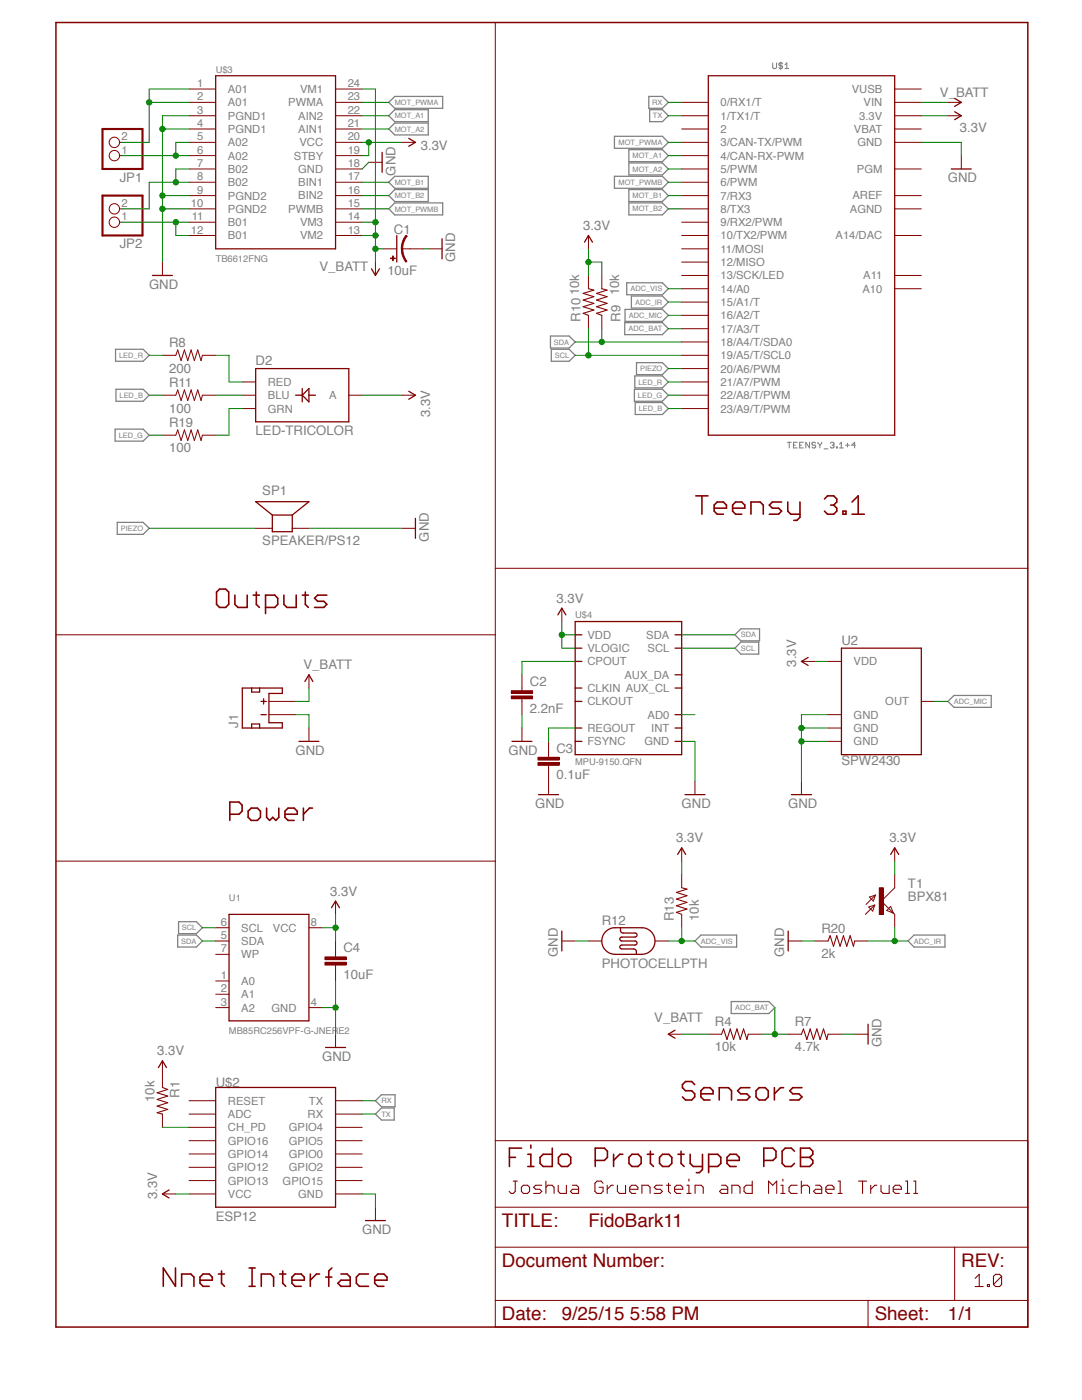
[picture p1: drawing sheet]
<svg xmlns="http://www.w3.org/2000/svg" width="216mm" height="279mm" viewBox="0 0 216 279" stroke-linecap="round" stroke-linejoin="round" font-family="sans-serif">
<g fill="none" stroke="#808080" stroke-width=".21">
<path d="M154.2 12.6v.9l.2 .2h.4l.1-.2v-.9M155.8 12.4v1.5M156.2 12.7l-.2-.1h-.4l-.2 .1 .2 .4h.4l.2 .2-.2 .4h-.4l-.2-.2M156.6 13.7h.8M156.6 12.9l.4-.3v1.1M157.1 88.3h.8M157.5 88.3v1.1M158.3 88.8h.4M159.1 88.3h-.8v1.1h.8M159.6 88.8h.3M160.3 88.3h-.7v1.1h.7M161.5 88.3v1.1l-.7-1.1v1.1"/>
<path d="M162.8 88.5l-.2-.2h-.4l-.2 .4 .2 .1h.4l.2 .4-.2 .2h-.4l-.2-.2M163.2 88.3v.2l.4 .3M163.6 88.8v.6M164 88.3v.2l-.4 .3M164.4 89.6h.8M165.7 88.5l.2-.2h.3l.2 .2-.2 .3M166 88.8h.2M166.2 88.8l.2 .2-.2 .4h-.3l-.2-.2M166.9 89.2h.2v.2h-.2zM167.5 89.4h.8M167.5 88.7l.4-.4v1.1M168.7 88.8h.8"/>
<path d="M169.1 88.5v.7M170.7 88.8h-.7l.5-.5v1.1"/>
</g>
<g fill="none" stroke="#808080" stroke-width=".25">
<path d="M78.8 19.2h9.5v2.4h-9.5l-1.2-1.2zM129.5 19.2h2.7l1.2 1.2-1.2 1.2h-2.7zM78.8 35.2h6.7v2.4h-6.7l-1.2-1.2zM78.8 21.9h6.7v2.4h-6.7l-1.2-1.2zM78.8 37.8h6.7v2.4h-6.7l-1.2-1.2zM78.8 24.6h6.7v2.3h-6.7l-1.2-1.2zM122.6 35.2h9.6l1.2 1.2-1.2 1.2h-9.6zM122.6 27.2h9.6l1.2 1.2-1.2 1.2h-9.6zM125.5 37.8h6.7l1.2 1.2-1.2 1.2h-6.7zM125.5 29.9h6.7l1.2 1.2-1.2 1.2h-6.7zM125.5 32.5h6.7l1.2 1.2-1.2 1.2h-6.7zM129.6 21.9h2.6l1.2 1.2-1.2 1.2h-2.6z"/>
<path d="M77.6 41.7l1.2-1.2h9.5v2.4h-9.5zM125.1 56.4h7.1l1.2 1.2-1.2 1.2h-7.1zM125.5 40.5h6.7l1.2 1.2-1.2 1.2h-6.7zM126 59.1h6.2l1.2 1.2-1.2 1.2h-6.2zM23.1 69.7h5.5l1.2 1.2-1.2 1.2h-5.5zM23.1 77.7h5.5l1.2 1.2-1.2 1.2h-5.5zM109.8 67.1h3.8l1.2 1.1-1.2 1.3h-3.8zM110 69.7h3.6l1.2 1.2-1.2 1.2h-3.6zM124.7 64.4h7.5l1.2 1.2-1.2 1.2h-7.5zM124.7 61.7h7.5l1.2 1.2-1.2 1.2h-7.5zM126.6 77.7h5.6l1.2 1.2-1.2 1.2h-5.6zM126.7 75h5.5l1.2 1.2-1.2 1.2h-5.5z"/>
<path d="M127 72.4h5.2l1.2 1.2-1.2 1.2h-5.2zM23 85.6h5.6l1.2 1.3-1.2 1.1h-5.6zM126.8 80.3h5.4l1.2 1.2-1.2 1.2h-5.4zM23.4 104.3h5.2l1.2 1.1-1.2 1.2h-5.2zM146.6 126.7l1.2-1.2h3.8v2.4h-3.8zM147.8 128.1h3.6v2.4h-3.6l-1.2-1.1zM189.2 140l1.2-1.2h7.4v2.4h-7.4zM35.5 186.6h3.7l1.2 1.2-1.2 1.2h-3.7zM35.6 183.9h3.6l1.2 1.3-1.2 1.1h-3.6zM138.7 187.8l1.2-1.2h7.1v2.4h-7.1zM145.9 199.9h7.5l1.2 1.2-1.2 1.2h-7.5zM181.2 187.8l1.2-1.2h6.2v2.4h-6.2z"/>
<path d="M74.9 219.7l1.2-1.2h2.7v2.4h-2.7zM74.9 222.3l1.2-1.2h2.6v2.4h-2.6z"/>
</g>
<g fill="none" stroke="#820000" stroke-width=".32">
<path d="M138.8 99h2.5M140.1 99v3.6M164.5 99.6l.6-.6h1.3l.6 .6v.6l-.6 .6M43.2 118.2l.6-.6h1.2l.6 .6v2.4l-.6 .6h-1.2l-.6-.6zM46.9 118.8v1.8l.6 .6h1.8v-2.4M50.5 118.8h1.3M51.1 118.2v2.4l.7 .6M56.6 118.8v1.8l.7 .6h1.8v-2.4M60.3 118.8h1.2M60.9 118.2v2.4l.6 .6M65.2 118.8h-1.8l-.6 .6 .6 .6h1.2l.6 .6-.6 .6h-1.8M142.5 101.4h2.5v-.6l-.7-.6h-1.2l-.6 .6v1.2l.6 .6h1.2"/>
<path d="M146.2 101.4h2.4v-.6l-.6-.6h-1.2l-.6 .6v1.2l.6 .6h1.2M149.8 102.6v-2.4h1.9l.6 .6v1.8M156 100.2h-1.9l-.6 .6 .6 .6h1.2l.7 .6-.7 .6h-1.8M157.2 100.2v1.8l.6 .6h1.8M159.6 100.2v3l-.6 .6h-.6M165.7 100.8h.7M166.4 100.8l.6 .6v.6l-.6 .6h-1.3l-.6-.6M168.2 102h.6v.6h-.6zM170 102.6h2.5M170 100.2l1.2-1.2v3.6M53 121.2h1.8l.6-.6v-1.2l-.6-.6h-1.8v3.7M45.9 162.5h1.8l.6-.6v-1.2l-.6-.6h-1.8v3.6"/>
<path d="M49.5 161.9l.6-.6h1.3l.6 .6v1.2l-.6 .6h-1.3l-.6-.6zM53.2 161.3v1.8l.6 .6 .6-.6 .6 .6 .6-.6v-1.8M56.9 162.5h2.4v-.6l-.6-.6h-1.2l-.6 .6v1.2l.6 .6h1.2M60.5 161.3v2.4M62.4 161.3h-.7l-1.2 1.2M138.6 216.5l-.6-.7h-1.2l-.6 .7v.6l.6 .6h1.2l.6 .6v.6l-.6 .6h-1.2l-.6-.6M139.9 218.3h2.4v-.6l-.6-.6h-1.2l-.6 .6v1.2l.6 .6h1.2M143.5 219.5v-2.4h1.9l.6 .6v1.8M149.6 217.1h-1.8l-.6 .6 .6 .6h1.2l.6 .6-.6 .6h-1.8M150.9 217.7l.6-.6h1.2l.6 .6v1.2l-.6 .6h-1.2l-.6-.6zM154.5 217.1v2.4M156.4 217.1h-.7l-1.2 1.2"/>
<path d="M160 217.1h-1.8l-.6 .6 .6 .6h1.2l.6 .6-.6 .6h-1.8M101.6 231h1.3M104.1 229.1h-2.5v3.7M105.3 230.4h.6v2.4M105.3 232.8h1.2M105.9 228.5v.6M110.2 229.1v3.7h-1.8l-.6-.6v-1.2l.6-.6h1.8M112 230.4h1.3l.6 .6v1.2l-.6 .6h-1.3l-.6-.6v-1.2zM118.8 231.6h1.8l.6-.6v-1.3l-.6-.6h-1.8v3.7M122.4 230.4v2.4M124.3 230.4h-.6l-1.3 1.2M126.1 230.4h1.2l.6 .6v1.2l-.6 .6h-1.2l-.6-.6v-1.2z"/>
<path d="M129.2 230.4h1.2M129.8 229.7v2.5l.6 .6M132.2 230.4h1.2l.7 .6v1.2l-.7 .6h-1.2l-.6-.6v-1.2zM135.3 230.4h1.2M135.9 229.7v2.5l.6 .6M137.7 230.4v1.8l.6 .6h1.9M140.2 230.4v3l-.6 .6h-.7M141.4 232.8h1.8l.6-.6v-1.2l-.6-.6h-1.8v3.6M145.1 231.6h2.4v-.6l-.6-.6h-1.2l-.6 .6v1.2l.6 .6h1.2M152.4 231.6h1.8l.6-.6v-1.3l-.6-.6h-1.8v3.7M158.5 229.7l-.6-.6h-1.2l-.6 .6v2.5l.6 .6h1.2l.6-.6M159.7 229.1h1.9l.6 .6v.7l-.6 .6 .6 .6v.6l-.6 .6h-1.9z"/>
<path d="M159.7 231h1.9M35 253.1v3.6l-2.4-3.6v3.6M36.2 256.7v-2.4h1.9l.6 .6v1.8M39.9 255.5h2.5v-.6l-.7-.6h-1.2l-.6 .6v1.2l.6 .6h1.2M43.6 254.3h1.2M44.2 253.6v2.5l.6 .6M49.7 256.7h1.2M49.7 253.1h1.2M50.3 253.1v3.6M52.1 256.7v-2.4h1.9l.6 .6v1.8M55.8 254.3h1.2M56.4 253.6v2.5l.6 .6"/>
<path d="M58.3 255.5h2.4v-.6l-.6-.6h-1.2l-.6 .6v1.2l.6 .6h1.2M61.9 254.3v2.4M63.8 254.3h-.7l-1.2 1.2M65 254.9h1.2M66.2 253.1l-.6 .5v3.1M68 254.3h1.3l.6 .6v1.8h-1.9l-.6-.6 .6-.6h1.9M73.5 254.3h-1.8l-.6 .6v1.2l.6 .6h1.8M74.8 255.5h2.4v-.6l-.6-.6h-1.2l-.6 .6v1.2l.6 .6h1.2"/>
</g>
<g fill="none" stroke="#820000" stroke-width=".21">
<path d="M102.4 235.7h.8M102.8 235.7v2.1l-.4 .4h-.4l-.4-.4M104 236.9l.4-.4h.9l.4 .4v.9l-.4 .4h-.9l-.4-.4zM108.1 236.5h-1.2l-.4 .4 .4 .4h.8l.4 .5-.4 .4h-1.2M108.9 236.9l.4-.4h.9l.4 .4v1.3M108.9 235.7v2.5M111.4 236.5v1.3l.4 .4h1.2v-1.7M114.2 236.5h.8l.4 .4v1.3h-1.2l-.4-.4 .4-.5h1.2M120.3 236.1l-.4-.4h-.8l-.4 .4v1.7l.4 .4h.8l.4-.4v-.9h-.8M121.2 236.5v1.7M122.4 236.5h-.4l-.8 .8M123.2 236.5v1.3l.4 .4h1.2v-1.7"/>
<path d="M125.7 237.3h1.6v-.4l-.4-.4h-.8l-.4 .4v.9l.4 .4h.8M128.1 238.2v-1.7h1.2l.4 .4v1.3M132.2 236.5h-1.3l-.4 .4 .4 .4h.9l.4 .5-.4 .4h-1.3M133 236.5h.8M133.4 236.1v1.7l.4 .4M134.6 237.3h1.6v-.4l-.4-.4h-.8l-.4 .4v.9l.4 .4h.8M137.1 238.2h.8M137.1 236.5h.4v1.7M137.5 235.3v.4M138.7 238.2v-1.7h1.2l.4 .4v1.3M144 236.5h.8l.4 .4v1.3h-1.2l-.4-.4 .4-.5h1.2M146 238.2v-1.7h1.3l.4 .4v1.3"/>
<path d="M150.1 235.7v2.5h-1.2l-.4-.4v-.9l.4-.4h1.2M153.4 238.2v-2.5l.8 .8 .8-.8v2.5M155.8 238.2h.8M155.8 236.5h.4v1.7M156.2 235.3v.4M159.1 236.5h-1.3l-.4 .4v.9l.4 .4h1.3M159.9 236.9l.4-.4h.8l.4 .4v1.3M159.9 235.7v2.5M162.7 236.5h.9l.4 .4v1.3h-1.3l-.4-.4 .4-.5h1.3M164.8 237.3h1.6v-.4l-.4-.4h-.8l-.4 .4v.9l.4 .4h.8M167.2 238.2h.8M167.2 235.7h.4v2.5"/>
<path d="M171.3 235.7h1.6M172.1 235.7v2.5M173.7 236.5v1.7M175 236.5h-.4l-.9 .8M175.8 236.5v1.3l.4 .4h1.2v-1.7M178.2 237.3h1.7v-.4l-.4-.4h-.8l-.5 .4v.9l.5 .4h.8M180.7 238.2h.8M180.7 235.7h.4v2.5M182.3 238.2h.8M182.3 235.7h.4v2.5M194.6 255.1l.8-.8v2.5M194.6 256.8h1.6"/>
<path d="M197 256.4h.4v.4h-.4zM199.9 254.7v1.7l-.4 .4h-.8l-.5-.4M199.9 254.7l-.4-.4h-.8l-.5 .4v1.7M199.9 254.7l-1.7 1.7"/>
</g>
<g fill="none" stroke="#820000" stroke-width=".2">
<path d="M37.7 17.8h5.3M67 17.8h5.3M98.8 4.5v260.3h106.3v-37.1h-106.3M178.5 17.8h5.3M23.9 31.1h.6M23.9 28.4h.6M37.7 39h5.3M37.7 36.4h5.3M37.7 33.7h5.3M37.7 31.1h5.3M37.7 28.4h5.3M37.7 25.7h5.3"/>
<path d="M37.7 23.1h5.3M37.7 20.4h5.3M67 39h5.3M67 36.4h5.3M67 33.7h5.3M67 31.1h5.3M67 28.4h5.3M67 25.7h5.3M67 23.1h5.3M67 20.4h5.3M73.6 32.4h2.6M80.2 28.4h2.7"/>
<path d="M136 39h5.3M136 36.4h5.3M136 33.7h5.3M136 31.1h5.3M136 28.4h5.3M136 25.7h5.3M136 23.1h5.3M136 20.4h5.3M178.5 39h5.3M178.5 33.7h5.3M178.5 28.4h5.3M178.5 25.7h5.3"/>
<path d="M178.5 23.1h5.3M178.5 20.4h5.3M189.2 23.1h2.6M191.8 31.1v2.6M23.9 44.3h.6M23.9 41.7h.6M32.4 52.3v2.7M37.7 47h5.3M37.7 44.3h5.3M37.7 41.7h5.3M67 47h5.3M67 44.3h5.3"/>
<path d="M67 41.7h5.3M74.9 52.3v2.7M80.2 49.7h1.6M136 52.3h5.3M136 49.7h5.3M136 47h5.3M136 44.3h5.3M136 41.7h5.3M136 57.6h5.3M136 55h5.3M178.5 47h5.3M178.5 41.7h5.3"/>
<path d="M178.5 57.6h5.3M178.5 55h5.3M136 78.9h5.3M136 76.2h5.3M136 73.6h5.3M136 70.9h5.3M136 68.2h5.3M136 65.6h5.3M136 62.9h5.3M136 60.3h5.3M136 81.5h5.3M98.8 113.4h106.3"/>
<path d="M11.2 126.7h87.6M11.2 171.9h87.6M98.8 248.9h106.3M98.8 259.5h106.3M98.8 240.9h106.3M173.2 259.5v5.3M190.5 248.9v10.6"/>
<circle cx="22.8" cy="28.4" r="1.04"/>
<circle cx="22.8" cy="31.1" r="1.04"/>
<circle cx="22.8" cy="44.3" r="1.04"/>
<circle cx="22.8" cy="41.7" r="1.04"/>
</g>
<path d="M43 15.1h24v34.6h-24zM141.3 15.1h37.2v71.8h-37.2zM76.2 30.4v4M81.6 27.6l1.3 .8-1.3 .8M189.8 33.7h4M190.5 22.3l1.3 .8-1.3 .8M30.4 55h4M74.1 53.6l.8 1.4 .8-1.4M79.2 47v5.3" fill="none" stroke="#820000" stroke-width=".25"/>
<path d="M11.2 4.5h193.9v260.3h-193.9z" fill="none" stroke="#820000" stroke-width=".3"/>
<path d="M20.5 25.7h7.9v8h-7.9zM20.5 39h7.9v8h-7.9z" fill="none" stroke="#820000" stroke-width=".42"/>
<path d="M81 47l.2 .1-.3 .5a3.8 3.8 0 0 0-.6 2.1h-.2v-.3a4.2 4.2 0 0 1 .9-2.4z" fill-rule="evenodd" fill="#820000"/>
<path d="M81 47l.2 .1-.3 .5a3.8 3.8 0 0 0-.5 2.1h-.3v-.3a4.2 4.2 0 0 1 .9-2.4z" fill="none" stroke="#820000" stroke-width=".2"/>
<path d="M80.1 49.7h.2l.4 1.5 .5 1-.2 .1-.2-.2a4.2 4.2 0 0 1-.7-2.4z" fill-rule="evenodd" fill="#820000"/>
<path d="M80.1 49.7h.3l.3 1.5 .5 1-.2 .1-.2-.2a4.2 4.2 0 0 1-.7-2.4z" fill="none" stroke="#820000" stroke-width=".2"/>
<path d="M78.3 51.1h.2v.9h-.2z" fill="#820000"/>
<path d="M78.3 51.1h.2v.9h-.2z" fill="none" stroke="#820000" stroke-width=".2"/>
<path d="M77.9 51.5h1v.1h-1z" fill="#820000"/>
<path d="M76.5 49.7h2.7M77.9 51.5h1v.1h-1zM81.8 49.7h2.7M85.5 49.7h2.7M104.1 137.3v.6M104.1 139.5v.5M112.1 121.4v2.6M138.7 155.9v2.7" fill="none" stroke="#820000" stroke-width=".2"/>
<g fill="none" stroke="#820000" stroke-width=".25">
<path d="M88.2 47.7v4M111.3 122.7l.8-1.3 .8 1.3M114.8 124h21.2v26.6h-21.2zM114.8 126.7h1.3M114.8 129.4h1.3M114.8 132h1.3M114.8 137.3h1.3M114.8 140h1.3M134.7 126.7h1.3M134.7 129.4h1.3M134.7 137.3h1.3M134.7 134.7h1.3"/>
<path d="M114.8 145.3h1.3M114.8 148h1.3M134.7 145.3h1.3M134.7 148h1.3M134.7 142.6h1.3M136.7 158.6h4"/>
</g>
<path d="M102 138.9h4.3v.5h-4.3z" fill="#820000"/>
<path d="M102 138.9h4.3v.6h-4.3z" fill="none" stroke="#820000" stroke-width=".2"/>
<path d="M102 137.8h4.3v.6h-4.3z" fill="#820000"/>
<path d="M102 137.8h4.3v.6h-4.3zM104.1 134.7v2.6M104.1 140v2.6M109.5 150.6v.5M109.5 152.7v.6" fill="none" stroke="#820000" stroke-width=".2"/>
<path d="M107.3 152.2h4.3v.5h-4.3z" fill="#820000"/>
<path d="M107.3 152.2h4.3v.5h-4.3z" fill="none" stroke="#820000" stroke-width=".2"/>
<path d="M107.3 151.1h4.3v.6h-4.3z" fill="#820000"/>
<g fill="none" stroke="#820000" stroke-width=".2">
<path d="M51 105.4h3.3M58.3 105.4h3.3M80.2 105.4h2.7M104.1 145.3v2.7M107.3 151.1h4.3v.6h-4.3zM109.5 148v2.6M109.5 153.3v5.3M136 169.2v2.7M136 174.5v2.7M173.5 179l1.2-.4-.4 1.2zM174.7 178.6l-1.9 1.9M178.5 177.2l-2.6 2.6 2.3 2.4"/>
<path d="M112.1 187.8h2.7M117.4 187.8h2.7M130.7 187.8h2.7M136 182.5v2.7M173.3 181l1.2-.4-.4 1.2zM174.5 180.6l-1.8 1.9M177.7 180.9l.5 1.3-1.3-.5zM178.2 182.2l.3 .3"/>
</g>
<path d="M54.3 102.8v3.3h4v-3.3M54.3 102.8h4M54.3 102.8l-3.3-2.7h10.6l-3.3 2.7M82.9 103.4v4M102.2 148h3.9M107.5 158.6h3.9M135.2 170.5l.8-1.3 .8 1.3M112.1 185.8v4M120.8 186l.3-.3a2.53 2.53 0 0 1 1.6-.5h5.3a2.66 2.66 0 0 1 2.7 2.6 2.66 2.66 0 0 1-2.7 2.7h-5.3a2.66 2.66 0 0 1-2.4-1.6 2.66 2.66 0 0 1 .5-2.9zM123.8 185.2v.6l.4 .4h2.5a.4 .4 0 0 1 .4 .4 .4 .4 0 0 1-.4 .4h-2.6a.39 .39 0 0 0-.4 .4 .39 .39 0 0 0 .4 .4h2.6a.4 .4 0 0 1 .4 .4 .4 .4 0 0 1-.4 .4h-2.6a.39 .39 0 0 0-.4 .4 .39 .39 0 0 0 .4 .4h2.5l.4 .4v.7" fill="none" stroke="#820000" stroke-width=".25"/>
<path d="M136 177.2l1.1 .2-2.1 .7 2.1 .7-2.1 .6 2.1 .7-2.1 .7 2.1 .6-2.1 .7 1 .4" fill="none" stroke="#820000" stroke-width=".21"/>
<path d="M175.5 177.2h.8v5.3h-.8z" fill="#820000"/>
<g fill="none" stroke="#820000" stroke-width=".2">
<path d="M189.2 20.4h2.6M53.7 140h5.3M61.6 134.7v2.6M53.7 142.6h5.3M61.6 145.3v2.7M175.5 177.2h.8v5.3h-.8zM178.5 169.2v2.7M178.5 174.5v2.7M43 187.8h2.7M43 195.8h2.7M43 198.4h2.7M43 185.2h2.7"/>
<path d="M43 190.5h2.7M61.6 185.2h2.7M67 190.5v.5M67 192.6v.5M157.3 187.8h2.6M162.6 187.8h2.6M170.5 187.8h2.7M178.5 182.5v2.7M43 201.1h2.7M61.6 201.1h2.7M133.4 206.4h2.6M141.3 206.4h2.7"/>
<path d="M149.3 206.4h2.7M157.3 206.4h2.6M165.2 206.4h2.7M170.5 206.4h2.7"/>
</g>
<g fill="none" stroke="#820000" stroke-width=".25">
<path d="M190.5 19.6l1.3 .8-1.3 .8M48.3 137.3h8v1.1h-2.6v5.8h2.6v1.1h-8zM50.2 137.3v.8h1.6v-.8M52.1 140h1M52.6 139.5v1M60.8 136l.8-1.3 .8 1.3M50.2 145.3v-.8h1.6v.8M52.1 142.6h1M59.7 148h3.9M177.7 170.5l.8-1.3 .8 1.3M45.7 182.5h15.9v21.2h-15.9zM157.3 185.8v4"/>
<path d="M134.7 205.6l-1.3 .8 1.3 .8M173.2 204.4v4"/>
</g>
<path d="M165.2 187.8l.4-1.1 .7 2.2 .7-2.2 .6 2.2 .7-2.2 .7 2.2 .6-2.2 .7 2.2 .2-1.1M144 206.4l.4-1.1 .7 2.2 .6-2.2 .7 2.2 .7-2.2 .6 2.2 .7-2.2 .6 2.2 .3-1.1M159.9 206.4l.4-1.1 .7 2.2 .7-2.2 .6 2.2 .7-2.2 .6 2.2 .7-2.2 .7 2.2 .2-1.1" fill="none" stroke="#820000" stroke-width=".21"/>
<path d="M64.8 192h4.3v.6h-4.3z" fill="#820000"/>
<path d="M64.8 192.1h4.3v.5h-4.3z" fill="none" stroke="#820000" stroke-width=".2"/>
<path d="M64.8 191h4.3v.5h-4.3z" fill="#820000"/>
<g fill="none" stroke="#820000" stroke-width=".2">
<path d="M117.4 47v2.7M117.4 55v2.6M120.1 55v2.6M32.4 78.9h2.7l.4-1.1 .6 2.1 .7-2.1 .7 2.1 .6-2.1 .7 2.1 .7-2.1 .6 2.1 .3-1h2.6M32.4 70.9h2.7l.4-1.1 .6 2.2 .7-2.2 .7 2.2 .6-2.2 .7 2.2 .7-2.2 .6 2.2 .3-1.1h2.6M48.3 78.9h2.7M48.3 76.2h2.7M69.6 78.9h2.7M80.2 78.9h2.7M117.4 62.9v2.7M120.1 62.9v2.7M32.4 86.9h2.7l.4-1.1 .6 2.1 .7-2.1 .7 2.1 .6-2.1 .7 2.1 .7-2.1 .6 2.1 .3-1h2.6"/>
<path d="M48.3 81.5h2.7M159.9 132h2.7M165.2 132h2.7M183.8 140h2.7M159.9 155.9v2.7M165.2 148h2.7M165.2 142.6h2.7M165.2 145.3h2.7M67 179.8v2.7M64.8 191h4.3v.5h-4.3zM67 187.8v2.7M67 193.1v2.7"/>
<path d="M32.4 211.7v5.3M37.7 219.7h5.3M67 206.4v2.6M67 219.7h5.3M32.4 238.3h2.7M32.4 222.3v2.7M37.7 222.3h5.3M37.7 225h5.3M37.7 227.7h5.3M37.7 230.3h5.3M37.7 233h5.3M37.7 235.6h5.3"/>
<path d="M37.7 238.3h5.3M67 222.3h5.3M67 225h5.3M67 227.7h5.3M67 230.3h5.3M67 233h5.3M67 235.6h5.3M67 238.3h5.3M74.9 240.9v2.7"/>
</g>
<g fill="none" stroke="#820000" stroke-width=".25">
<path d="M116.6 48.3l.8-1.3 .8 1.3M51 73.6h18.6v10.6h-18.6zM59 78.9h1.3M60.3 77.5v2.7M61.6 77.5v2.7l-1.3-1.3zM61.6 78.9h1.4M81.6 78.1l1.3 .8-1.3 .8M161.3 131.2l-1.4 .8 1.4 .8M167.9 129.4h15.9v21.2h-15.9zM157.9 158.6h4M66.2 181.1l.8-1.3 .7 1.3M31.6 213l.8-1.3 .8 1.3"/>
<path d="M43 217h24v23.9h-24zM65 209h3.9M33.7 237.5l-1.3 .8 1.3 .8M72.9 243.6h4"/>
</g>
<path d="M117.4 57.6l1.1 .3-2.1 .7 2.1 .6-2.1 .7 2.1 .6-2.1 .7 2.1 .7-2.1 .6 1 .4M120.1 57.6l1 .3-2.1 .7 2.1 .6-2.1 .7 2.1 .6-2.1 .7 2.1 .7-2.1 .6 1.1 .4M32.4 217l1.1 .4-2.1 .7 2.1 .6-2.1 .7 2.1 .7-2.1 .7 2.1 .6-2.1 .7 1 .2" fill="none" stroke="#820000" stroke-width=".21"/>
<path d="M72.3 28.4h7.9M73.6 28.4v2.7h-1.3M183.8 23.1h5.4" fill="none" stroke="#008100" stroke-width=".2"/>
<circle cx="73.6" cy="28.4" r=".53" fill="#008100"/>
<g fill="none" stroke="#008100" stroke-width=".2">
<path d="M112.1 124v5.4h2.7M112.1 126.7h2.7"/>
<circle cx="73.6" cy="28.4" r=".53"/>
</g>
<circle cx="112.1" cy="126.7" r=".53" fill="#008100"/>
<g fill="none" stroke="#008100" stroke-width=".2">
<path d="M136 171.9v2.6M178.5 171.9v2.6M64.3 185.2h2.7M67 182.5v5.3"/>
<circle cx="112.1" cy="126.7" r=".53"/>
</g>
<circle cx="67" cy="185.1" r=".53" fill="#008100"/>
<g fill="none" stroke="#008100" stroke-width=".2">
<path d="M117.4 49.7v5.3M117.4 52.3h2.7v2.7"/>
<circle cx="67" cy="185.2" r=".53"/>
</g>
<circle cx="117.4" cy="52.3" r=".53" fill="#008100"/>
<g fill="none" stroke="#008100" stroke-width=".2">
<path d="M32.4 25.7h5.3M37.7 23.1h-5.3v29.2M183.8 28.4h8v2.7M72.3 78.9h7.9M162.6 132h2.6M35.1 238.3h2.6"/>
<circle cx="117.4" cy="52.3" r=".53"/>
</g>
<circle cx="32.4" cy="25.7" r=".53" fill="#008100"/>
<g fill="none" stroke="#008100" stroke-width=".2">
<path d="M32.4 39h5.3"/>
<circle cx="32.4" cy="25.7" r=".53"/>
</g>
<circle cx="32.4" cy="39" r=".53" fill="#008100"/>
<g fill="none" stroke="#008100" stroke-width=".2">
<path d="M32.4 41.7h5.3"/>
<circle cx="32.4" cy="39" r=".53"/>
</g>
<circle cx="32.4" cy="41.7" r=".53" fill="#008100"/>
<g fill="none" stroke="#008100" stroke-width=".2">
<path d="M73.6 32.4l-1.3 1.3M84.5 49.7h1M61.6 105.4h18.6M59 142.6h2.6v2.7M104.1 142.6v2.7M136 148h2.7v7.9M67 195.8v10.6M114.8 187.8h2.6M159.9 187.8h2.7M64.3 201.1h2.7M167.9 206.4h2.6"/>
<circle cx="32.4" cy="41.7" r=".53"/>
</g>
<circle cx="67" cy="201.1" r=".53" fill="#008100"/>
<g fill="none" stroke="#008100" stroke-width=".2">
<path d="M159.9 145.3h5.3M165.2 142.6h-5.3v13.3"/>
<circle cx="67" cy="201.1" r=".53"/>
</g>
<circle cx="159.9" cy="145.3" r=".53" fill="#008100"/>
<g fill="none" stroke="#008100" stroke-width=".2">
<path d="M159.9 148h5.3"/>
<circle cx="159.9" cy="145.3" r=".53"/>
</g>
<circle cx="159.9" cy="148" r=".53" fill="#008100"/>
<g fill="none" stroke="#008100" stroke-width=".2">
<path d="M37.7 17.8h-7.9v10.6h-5.3M29.8 20.4h7.9M72.3 238.3h2.6v2.6"/>
<circle cx="159.9" cy="148" r=".53"/>
</g>
<circle cx="29.8" cy="20.4" r=".53" fill="#008100"/>
<g fill="none" stroke="#008100" stroke-width=".2">
<path d="M24.5 31.1h13.2M37.7 28.4h-2.6v2.7"/>
<circle cx="29.8" cy="20.4" r=".53"/>
</g>
<circle cx="35.1" cy="31.1" r=".53" fill="#008100"/>
<g fill="none" stroke="#008100" stroke-width=".2">
<path d="M37.7 33.7h-2.6v2.7M37.7 36.4h-7.9v5.3"/>
<circle cx="35.1" cy="31.1" r=".53"/>
</g>
<circle cx="35.1" cy="36.4" r=".53" fill="#008100"/>
<g fill="none" stroke="#008100" stroke-width=".2">
<path d="M24.5 41.7h5.3M24.5 44.3h13.2M35.1 44.3v2.7h2.6"/>
<circle cx="35.1" cy="36.4" r=".53"/>
</g>
<circle cx="35.1" cy="44.3" r=".53" fill="#008100"/>
<g fill="none" stroke="#008100" stroke-width=".2">
<path d="M72.3 17.8h2.6v29.2h-2.6M72.3 36.4h5.3M72.3 39h5.3M72.3 20.4h5.3M72.3 25.7h5.3M72.3 23.1h5.3M133.4 36.4h2.6M133.4 39h2.6M133.4 28.4h2.6M133.4 33.7h2.6M133.4 31.1h2.6M72.3 41.7h5.3"/>
<path d="M72.3 44.3h2.6M133.4 41.7h2.6"/>
<circle cx="35.1" cy="44.3" r=".53"/>
</g>
<circle cx="74.9" cy="44.3" r=".53" fill="#008100"/>
<g fill="none" stroke="#008100" stroke-width=".2">
<path d="M74.9 47v2.7"/>
<circle cx="74.9" cy="44.3" r=".53"/>
</g>
<circle cx="74.9" cy="47" r=".53" fill="#008100"/>
<g fill="none" stroke="#008100" stroke-width=".2">
<path d="M76.5 49.7h-1.6v2.6"/>
<circle cx="74.9" cy="47" r=".53"/>
</g>
<circle cx="74.9" cy="49.7" r=".53" fill="#008100"/>
<g fill="none" stroke="#008100" stroke-width=".2">
<path d="M183.8 20.4h5.4M29.8 70.9h2.6M29.8 78.9h2.6M114.8 68.2h21.2M120.1 65.6v2.6M133.4 76.2h2.6M133.4 78.9h2.6M29.8 86.9h2.6M133.4 81.5h2.6M61.6 137.3v2.7h-2.6M136 126.7h10.6M136 206.4h5.3"/>
<circle cx="74.9" cy="49.7" r=".53"/>
</g>
<circle cx="120.1" cy="68.2" r=".53" fill="#008100"/>
<g fill="none" stroke="#008100" stroke-width=".2">
<path d="M114.8 70.9h21.2M117.4 65.6v5.3M136 129.4h10.6M40.4 187.8h2.6"/>
<circle cx="120.1" cy="68.2" r=".53"/>
</g>
<circle cx="117.4" cy="70.9" r=".53" fill="#008100"/>
<g fill="none" stroke="#008100" stroke-width=".2">
<path d="M133.4 73.6h2.6M29.8 105.4h21.2M114.8 132h-10.7v2.7M114.8 145.3h-5.3v2.7M40.4 185.2h2.6M133.4 187.8h5.3M136 185.2v2.6"/>
<circle cx="117.4" cy="70.9" r=".53"/>
</g>
<circle cx="136" cy="187.8" r=".53" fill="#008100"/>
<g fill="none" stroke="#008100" stroke-width=".2">
<path d="M133.4 57.6h2.6M133.4 62.9h2.6M186.5 140h2.7M173.2 187.8h8M178.5 185.2v2.6"/>
<circle cx="136" cy="187.8" r=".53"/>
</g>
<circle cx="178.5" cy="187.8" r=".53" fill="#008100"/>
<g fill="none" stroke="#008100" stroke-width=".2">
<path d="M133.4 60.3h2.6M152 206.4h5.3M154.6 201.1v5.3"/>
<circle cx="178.5" cy="187.8" r=".53"/>
</g>
<circle cx="154.6" cy="206.4" r=".53" fill="#008100"/>
<g fill="none" stroke="#008100" stroke-width=".2">
<path d="M133.4 20.4h2.6M133.4 23.1h2.6M43 70.9h2.7v5.3h2.6M43 78.9h5.3M133.4 65.6h2.6M48.3 81.5h-2.6v5.4h-2.7M136 142.6h2.7M72.3 219.7h2.6M32.4 225h5.3M72.3 222.3h2.6"/>
<circle cx="154.6" cy="206.4" r=".53"/>
</g>
<g font-size="3.7" fill="#820000">
<text x="100.2" y="244.9">TITLE:</text>
<text x="117.4" y="244.9">FidoBark11</text>
<text x="100.2" y="252.9">Document Number:</text>
<text x="191.8" y="252.9">REV:</text>
<text x="100.2" y="263.5">Date:</text>
<text x="112.1" y="263.5">9/25/15 5:58 PM</text>
<text x="174.5" y="263.5">Sheet:</text>
<text x="189.1" y="263.5">1/1</text>
</g>
<g font-size="2.6" fill="#808080">
<text x="187.6" y="19.4">V_BATT</text>
<text x="83.9" y="30">3.3V</text>
<text x="191.5" y="26.3">3.3V</text>
<text x="78.9" y="35" transform="rotate(-90 78.9 35)">GND</text>
<text x="23.9" y="36.2">JP1</text>
<text x="189.1" y="36.4">GND</text>
<text x="78.6" y="46.7">C1</text>
<text x="116.4" y="45.9">3.3V</text>
<text x="23.9" y="49.5">JP2</text>
<text x="90.9" y="52.3" transform="rotate(-90 90.9 52.3)">GND</text>
<text x="29.8" y="57.6">GND</text>
<text x="63.8" y="54.2">V_BATT</text>
<text x="77.3" y="55">10uF</text>
<text x="115.6" y="58.9" transform="rotate(-90 115.6 58.9)">10k</text>
<text x="123.5" y="58.9" transform="rotate(-90 123.5 58.9)">10k</text>
<text x="115.9" y="64.3" transform="rotate(-90 115.9 64.3)">R10</text>
<text x="123.8" y="64.3" transform="rotate(-90 123.8 64.3)">R9</text>
<text x="33.7" y="69.3">R8</text>
<text x="33.7" y="74.4">200</text>
<text x="33.7" y="77.3">R11</text>
<text x="51" y="72.8">D2</text>
<text x="33.7" y="82.3">100</text>
<text x="85.8" y="83.2" transform="rotate(-90 85.8 83.2)">3.3V</text>
<text x="33.7" y="85.3">R19</text>
<text x="51" y="86.8">LED-TRICOLOR</text>
<text x="33.7" y="90.3">100</text>
<text x="52.3" y="98.8">SP1</text>
<text x="52.3" y="108.8">SPEAKER/PS12</text>
<text x="85.5" y="108.1" transform="rotate(-90 85.5 108.1)">GND</text>
<text x="111" y="120.3">3.3V</text>
<text x="167.9" y="128.8">U2</text>
<text x="60.6" y="133.6">V_BATT</text>
<text x="105.7" y="136.9">C2</text>
<text x="158.9" y="133.1" transform="rotate(-90 158.9 133.1)">3.3V</text>
<text x="105.7" y="142.2">2.2nF</text>
<text x="47.6" y="145.3" transform="rotate(-90 47.6 145.3)">J1</text>
<text x="59" y="150.6">GND</text>
<text x="101.5" y="150.6">GND</text>
<text x="111" y="155.5">0.1uF</text>
<text x="111" y="150.2">C3</text>
<text x="167.9" y="152.7">SPW2430</text>
<text x="106.8" y="161.2">GND</text>
<text x="136" y="161.2">GND</text>
<text x="157.3" y="161.2">GND</text>
<text x="135" y="168.1">3.3V</text>
<text x="177.5" y="168.1">3.3V</text>
<text x="65.9" y="178.8">3.3V</text>
<text x="181.2" y="179.8">BPX81</text>
<text x="181.2" y="177.2">T1</text>
<text x="120.1" y="184.6">R12</text>
<text x="134.4" y="183.8" transform="rotate(-90 134.4 183.8)">R13</text>
<text x="139.5" y="183.8" transform="rotate(-90 139.5 183.8)">10k</text>
<text x="68.5" y="190.1">C4</text>
<text x="111.3" y="191" transform="rotate(-90 111.3 191)">GND</text>
<text x="156.5" y="191" transform="rotate(-90 156.5 191)">GND</text>
<text x="163.9" y="191.2">2k</text>
<text x="163.9" y="186.2">R20</text>
<text x="68.5" y="195.4">10uF</text>
<text x="120.1" y="193.1">PHOTOCELLPTH</text>
<text x="130.5" y="204">V_BATT</text>
<text x="142.7" y="209.8">10k</text>
<text x="142.7" y="204.8">R4</text>
<text x="158.6" y="209.8">4.7k</text>
<text x="158.6" y="204.8">R7</text>
<text x="175.9" y="209" transform="rotate(-90 175.9 209)">GND</text>
<text x="31.3" y="210.6">3.3V</text>
<text x="64.3" y="211.7">GND</text>
<text x="30.8" y="219.9" transform="rotate(-90 30.8 219.9)">10k</text>
<text x="35.8" y="219.1" transform="rotate(-90 35.8 219.1)">R1</text>
<text x="43" y="217">U$2</text>
<text x="31.3" y="239.3" transform="rotate(-90 31.3 239.3)">3.3V</text>
<text x="43" y="243.6">ESP12</text>
<text x="72.3" y="246.2">GND</text>
</g>
<g font-size="2.2" fill="#808080">
<text x="39.3" y="17.4">1</text>
<text x="69.4" y="17.4">24</text>
<text x="39.3" y="20.1">2</text>
<text x="39.3" y="22.7">3</text>
<text x="45.5" y="18.6">A01</text>
<text x="45.5" y="21.2">A01</text>
<text x="45.5" y="23.9">PGND1</text>
<text x="57.5" y="21.2">PWMA</text>
<text x="59.5" y="23.9">AIN2</text>
<text x="59.9" y="18.6">VM1</text>
<text x="69.4" y="22.7">22</text>
<text x="69.4" y="20.1">23</text>
<text x="143.8" y="23.9">1/TX1/T</text>
<text x="143.8" y="21.2">0/RX1/T</text>
<text x="170" y="18.6">VUSB</text>
<text x="171.5" y="23.9">3.3V</text>
<text x="172.3" y="21.2">VIN</text>
<text x="24.2" y="28">2</text>
<text x="39.3" y="25.4">4</text>
<text x="39.3" y="28">5</text>
<text x="45.5" y="26.5">PGND1</text>
<text x="45.5" y="29.2">A02</text>
<text x="59.5" y="26.5">AIN1</text>
<text x="59.8" y="29.2">VCC</text>
<text x="69.4" y="28">20</text>
<text x="69.4" y="25.4">21</text>
<text x="143.8" y="29.2">3/CAN-TX/PWM</text>
<text x="143.8" y="26.5">2</text>
<text x="170.4" y="26.5">VBAT</text>
<text x="171.1" y="29.2">GND</text>
<text x="24.2" y="30.7">1</text>
<text x="39.3" y="30.7">6</text>
<text x="39.3" y="33.3">7</text>
<text x="39.3" y="36">8</text>
<text x="45.5" y="31.8">A02</text>
<text x="45.5" y="34.5">B02</text>
<text x="58.6" y="31.8">STBY</text>
<text x="59.5" y="34.5">GND</text>
<text x="69.4" y="36">17</text>
<text x="69.4" y="33.3">18</text>
<text x="69.4" y="30.7">19</text>
<text x="143.8" y="34.5">5/PWM</text>
<text x="143.8" y="31.8">4/CAN-RX-PWM</text>
<text x="171" y="34.5">PGM</text>
<text x="24.2" y="41.3">2</text>
<text x="38.1" y="41.3">10</text>
<text x="39.3" y="38.7">9</text>
<text x="45.5" y="37.2">B02</text>
<text x="45.5" y="39.8">PGND2</text>
<text x="59.5" y="39.8">BIN2</text>
<text x="59.5" y="37.2">BIN1</text>
<text x="69.4" y="41.3">15</text>
<text x="69.4" y="38.7">16</text>
<text x="143.8" y="39.8">7/RX3</text>
<text x="143.8" y="37.2">6/PWM</text>
<text x="170.1" y="39.8">AREF</text>
<text x="24.2" y="44">1</text>
<text x="38.1" y="46.6">12</text>
<text x="38.3" y="44">11</text>
<text x="45.5" y="42.5">PGND2</text>
<text x="45.5" y="45.1">B01</text>
<text x="45.5" y="47.8">B01</text>
<text x="57.5" y="42.5">PWMB</text>
<text x="59.9" y="47.8">VM2</text>
<text x="59.9" y="45.1">VM3</text>
<text x="69.4" y="46.6">13</text>
<text x="69.4" y="44">14</text>
<text x="143.8" y="47.8">10/TX2/PWM</text>
<text x="143.8" y="45.1">9/RX2/PWM</text>
<text x="143.8" y="42.5">8/TX3</text>
<text x="166.7" y="47.8">A14/DAC</text>
<text x="169.6" y="42.5">AGND</text>
<text x="143.8" y="53.1">12/MISO</text>
<text x="143.8" y="50.4">11/MOSI</text>
<text x="143.8" y="58.4">14/A0</text>
<text x="143.8" y="55.8">13/SCK/LED</text>
<text x="172.1" y="58.4">A10</text>
<text x="172.2" y="55.8">A11</text>
<text x="143.8" y="63.7">16/A2/T</text>
<text x="143.8" y="61.1">15/A1/T</text>
<text x="143.8" y="71.7">19/A5/T/SCL0</text>
<text x="143.8" y="69">18/A4/T/SDA0</text>
<text x="143.8" y="66.4">17/A3/T</text>
<text x="53.4" y="77">RED</text>
<text x="143.8" y="77">21/A7/PWM</text>
<text x="143.8" y="74.4">20/A6/PWM</text>
<text x="53.4" y="82.3">GRN</text>
<text x="53.4" y="79.7">BLU</text>
<text x="65.7" y="79.7">A</text>
<text x="143.8" y="82.3">23/A9/T/PWM</text>
<text x="143.8" y="79.7">22/A8/T/PWM</text>
<text x="117.2" y="127.5">VDD</text>
<text x="117.2" y="130.1">VLOGIC</text>
<text x="129" y="127.5">SDA</text>
<text x="129.2" y="130.1">SCL</text>
<text x="117.2" y="132.8">CPOUT</text>
<text x="124.6" y="135.5">AUX_DA</text>
<text x="170.3" y="132.8">VDD</text>
<text x="117.2" y="138.1">CLKIN AUX_CL</text>
<text x="117.2" y="140.8">CLKOUT</text>
<text x="129.2" y="143.4">AD0</text>
<text x="170.3" y="143.4">GND</text>
<text x="176.6" y="140.8">OUT</text>
<text x="117.2" y="146.1">REGOUT</text>
<text x="117.2" y="148.7">FSYNC</text>
<text x="128.6" y="148.7">GND</text>
<text x="130" y="146.1">INT</text>
<text x="170.3" y="148.7">GND</text>
<text x="170.3" y="146.1">GND</text>
<text x="44.1" y="184.8">6</text>
<text x="48.1" y="185.9">SCL</text>
<text x="54.4" y="185.9">VCC</text>
<text x="62" y="184.8">8</text>
<text x="44.1" y="187.4">5</text>
<text x="44.1" y="190.1">7</text>
<text x="48.1" y="188.6">SDA</text>
<text x="48.1" y="191.2">WP</text>
<text x="44.1" y="195.4">1</text>
<text x="48.1" y="196.6">A0</text>
<text x="44.1" y="198">2</text>
<text x="44.1" y="200.7">3</text>
<text x="48.1" y="199.2">A1</text>
<text x="48.1" y="201.9">A2</text>
<text x="54.2" y="201.9">GND</text>
<text x="62" y="200.7">4</text>
<text x="45.5" y="220.5">RESET</text>
<text x="61.6" y="220.5">TX</text>
<text x="45.5" y="223.1">ADC</text>
<text x="45.5" y="225.8">CH_PD</text>
<text x="57.6" y="225.8">GPIO4</text>
<text x="61.4" y="223.1">RX</text>
<text x="45.5" y="228.4">GPIO16</text>
<text x="45.5" y="231.1">GPIO14</text>
<text x="45.5" y="233.8">GPIO12</text>
<text x="57.6" y="233.7">GPIO2</text>
<text x="57.6" y="231.1">GPIO0</text>
<text x="57.6" y="228.4">GPIO5</text>
<text x="45.5" y="236.4">GPIO13</text>
<text x="45.5" y="239.1">VCC</text>
<text x="56.4" y="236.4">GPIO15</text>
<text x="59.5" y="239.1">GND</text>
</g>
<g font-size="1.9" fill="#808080">
<text x="43" y="14.6">U$3</text>
<text x="43" y="52.3">TB6612FNG</text>
<text x="114.8" y="123.4">U$4</text>
<text x="114.8" y="152.6">MPU-9150.QFN</text>
<text x="45.7" y="179.8">U1</text>
<text x="45.7" y="206.4">MB85RC256VPF-G-JNERE2</text>
</g>
<g font-size="1.5" fill="#808080">
<text x="78.8" y="21">MOT_PWMA</text>
<text x="78.8" y="23.6">MOT_A1</text>
<text x="130.1" y="21">RX</text>
<text x="130.3" y="23.6">TX</text>
<text x="78.8" y="26.3">MOT_A2</text>
<text x="123.4" y="28.9">MOT_PWMA</text>
<text x="126.2" y="34.2">MOT_A2</text>
<text x="126.2" y="31.6">MOT_A1</text>
<text x="78.8" y="39.6">MOT_B2</text>
<text x="78.8" y="36.9">MOT_B1</text>
<text x="123.4" y="36.9">MOT_PWMB</text>
<text x="126.2" y="39.5">MOT_B1</text>
<text x="78.8" y="42.2">MOT_PWMB</text>
<text x="126.2" y="42.2">MOT_B2</text>
<text x="125.8" y="58.1">ADC_VIS</text>
<text x="125.5" y="63.5">ADC_MIC</text>
<text x="126.7" y="60.8">ADC_IR</text>
<text x="23.8" y="71.4">LED_R</text>
<text x="110.5" y="68.8">SDA</text>
<text x="110.7" y="71.4">SCL</text>
<text x="125.4" y="66.1">ADC_BAT</text>
<text x="127.4" y="76.7">LED_R</text>
<text x="127.7" y="74.1">PIEZO</text>
<text x="23.9" y="79.4">LED_B</text>
<text x="127.3" y="79.4">LED_G</text>
<text x="127.5" y="82.1">LED_B</text>
<text x="23.7" y="87.4">LED_G</text>
<text x="24.1" y="106">PIEZO</text>
<text x="147.8" y="127.2">SDA</text>
<text x="147.8" y="129.9">SCL</text>
<text x="190.3" y="140.5">ADC_MIC</text>
<text x="36.3" y="185.7">SCL</text>
<text x="36.1" y="188.3">SDA</text>
<text x="139.9" y="188.3">ADC_VIS</text>
<text x="182.4" y="188.3">ADC_IR</text>
<text x="146.7" y="201.6">ADC_BAT</text>
<text x="76.1" y="220.2">RX</text>
<text x="76.1" y="222.9">TX</text>
</g>
</svg>
